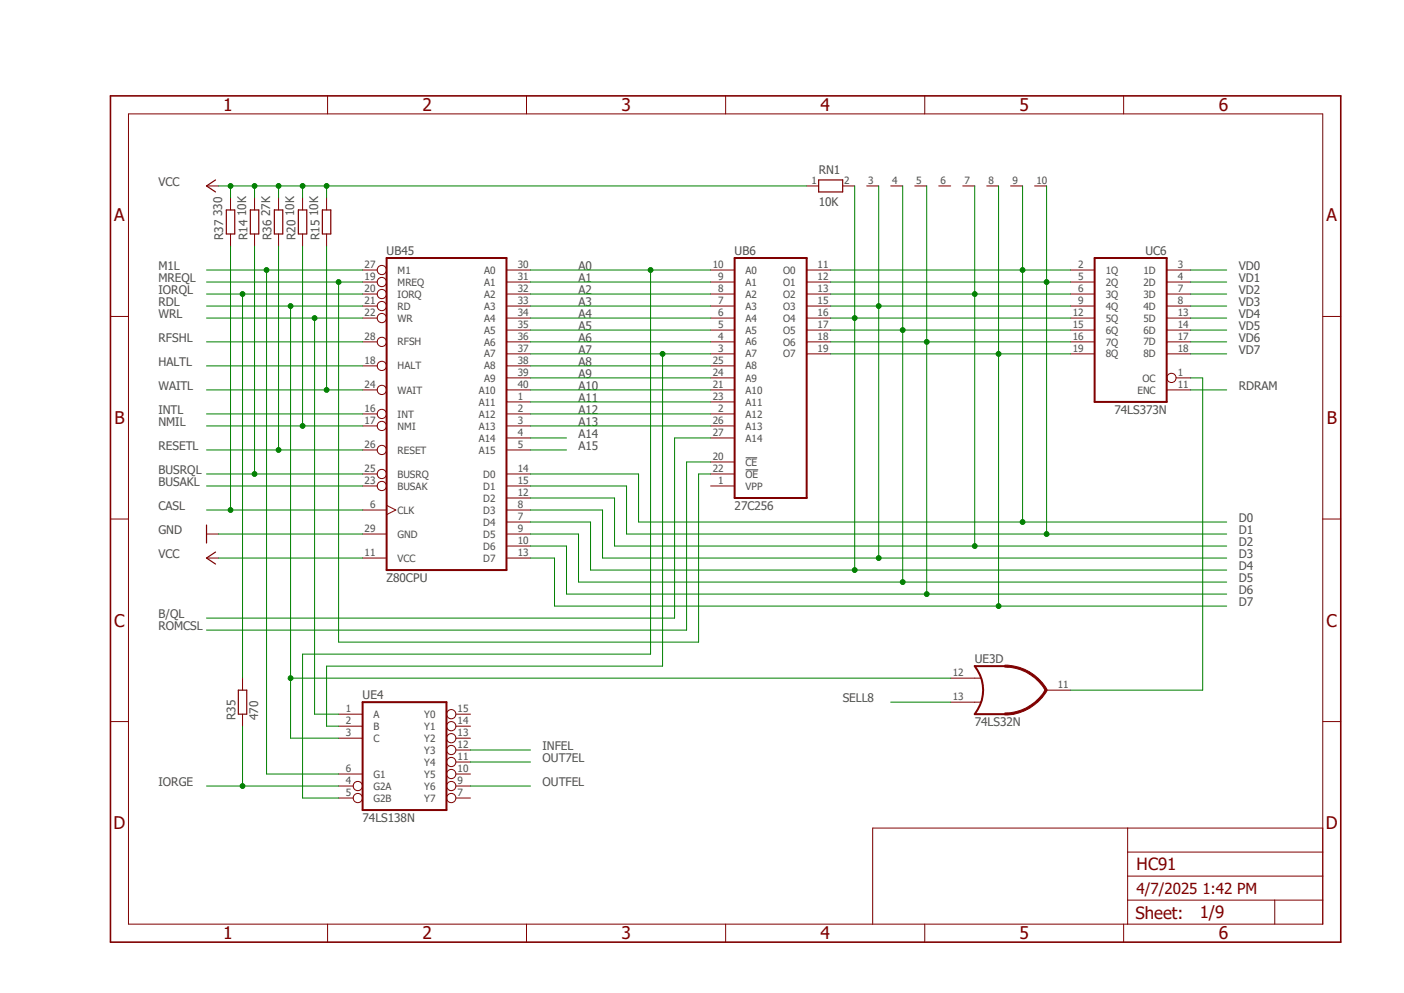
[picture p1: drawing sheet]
<svg xmlns="http://www.w3.org/2000/svg" width="297mm" height="210mm" viewBox="0 0 297 210" stroke-linecap="round" stroke-linejoin="round" font-family="sans-serif">
<path d="M22.9 19.9l261.1 179.9M284 19.9l-261.1 179.9" fill="none" stroke="#fff" stroke-width=".21"/>
<path d="M157.7 96.8h2.5M157.7 99.4h2.7" fill="none" stroke="#505050" stroke-width=".21"/>
<g fill="none" stroke="#800000" stroke-width=".21">
<path d="M27.2 24.1h252.6v171.4h-252.6zM43.7 39.3h2.5M69.3 20.3v3.8M111.4 20.3v3.8M153.5 20.3v3.8M195.6 20.3v3.8M237.7 20.3v3.8M48.8 41.9v2.5M48.8 49.5v2.5M53.8 41.9v2.5M53.8 49.5v2.5M58.9 41.9v2.5"/>
<path d="M58.9 49.5v2.5M64 41.9v2.5M64 49.5v2.5M69.1 41.9v2.5M69.1 49.5v2.5M76.7 57.1h3.1M76.7 59.6h3.1M107.1 57.1h5.1M107.1 59.6h5.1M150.3 57.1h5.1M150.3 59.6h5.1M170.6 57.1h5.1"/>
<path d="M170.6 59.6h5.1M226.5 57.1h5.1M226.5 59.6h5.1M246.8 57.1h5.1M246.8 59.6h5.1M23.4 66.9h3.8M76.7 62.2h3.1M76.7 64.7h3.1M76.7 67.3h3.1M76.7 72.3h3.1M76.7 77.4h3.1M107.1 62.2h5.1"/>
<path d="M107.1 64.7h5.1M107.1 67.3h5.1M107.1 69.8h5.1M107.1 72.3h5.1M107.1 74.8h5.1M107.1 77.4h5.1M107.1 79.9h5.1M150.3 62.2h5.1M150.3 64.7h5.1M150.3 67.3h5.1M150.3 69.8h5.1M150.3 72.3h5.1"/>
<path d="M150.3 74.8h5.1M150.3 77.4h5.1M150.3 79.9h5.1M170.6 62.2h5.1M170.6 64.7h5.1M170.6 67.3h5.1M170.6 69.8h5.1M170.6 72.3h5.1M170.6 74.8h5.1M226.5 62.2h5.1M226.5 64.7h5.1M226.5 67.3h5.1"/>
<path d="M226.5 69.8h5.1M226.5 72.3h5.1M226.5 74.8h5.1M246.8 62.2h5.1M246.8 64.7h5.1M246.8 67.3h5.1M246.8 69.8h5.1M246.8 72.3h5.1M246.8 74.8h5.1M248.8 79.9h3.1M279.8 66.9h3.8M76.7 82.5h3.1"/>
<path d="M76.7 87.5h3.1M76.7 90.1h3.1M76.7 95.2h3.1M107.1 82.5h5.1M107.1 85h5.1M107.1 87.5h5.1M107.1 90.1h5.1M107.1 92.6h5.1M107.1 95.2h5.1M150.3 82.5h5.1M150.3 85h5.1M150.3 87.5h5.1"/>
<path d="M150.3 90.1h5.1M150.3 92.6h5.1M150.3 97.7h5.1M246.8 82.5h5.1M23.4 109.8h3.8M43.7 112.9h2.5M43.7 118h2.5M76.7 100.2h3.1M76.7 102.8h3.1M76.7 107.9h5.1M76.7 112.9h5.1M76.7 118h5.1"/>
<path d="M81.8 106.9l1.9 1-1.9 .9M107.1 100.2h5.1M107.1 102.8h5.1M107.1 105.3h5.1M107.1 107.9h5.1M107.1 110.4h5.1M107.1 112.9h5.1M107.1 115.5h5.1M107.1 118h5.1M150.3 100.2h5.1M150.3 102.8h5.1M279.8 109.8h3.8"/>
<path d="M23.4 152.6h3.8M51.3 143.4v2.6M51.3 151v2.6M71.6 151h5.1M71.6 153.6h5.1M71.6 156.1h5.1M96.4 151h3.1M96.4 153.6h3.1M96.4 156.1h3.1M96.4 158.6h3.1M206.2 143.4h1.3M206.2 148.5h1.3"/>
<path d="M279.8 152.6h3.8M71.6 166.2h3.1M71.6 168.8h3.1M71.6 163.7h5.1M96.4 166.2h3.1M96.4 168.8h3.1M96.4 163.7h3.1M96.4 161.2h3.1M238.5 175.1v20.4M279.8 175.1h-95.2v20.4M69.3 195.5v3.8M111.4 195.5v3.8"/>
<path d="M153.5 195.5v3.8M195.6 195.5v3.8M237.7 195.5v3.8M238.5 190.4h41.3M238.5 185.3h41.3M238.5 180.2h41.3M269.7 190.4v5.1"/>
<circle cx="80.8" cy="57.1" r=".98"/>
<circle cx="80.8" cy="59.6" r=".98"/>
<circle cx="80.8" cy="72.3" r=".98"/>
<circle cx="80.8" cy="67.3" r=".98"/>
<circle cx="80.8" cy="64.7" r=".98"/>
<circle cx="80.8" cy="62.2" r=".98"/>
<circle cx="80.8" cy="77.4" r=".98"/>
<circle cx="247.8" cy="79.9" r=".98"/>
<circle cx="80.8" cy="95.2" r=".98"/>
<circle cx="80.8" cy="82.5" r=".98"/>
<circle cx="80.8" cy="87.5" r=".98"/>
<circle cx="80.8" cy="90.1" r=".98"/>
<circle cx="80.8" cy="100.2" r=".98"/>
<circle cx="80.8" cy="102.8" r=".98"/>
<circle cx="95.5" cy="156.1" r=".98"/>
<circle cx="95.5" cy="153.6" r=".98"/>
<circle cx="95.5" cy="158.6" r=".98"/>
<circle cx="95.5" cy="151" r=".98"/>
<circle cx="75.7" cy="168.8" r=".98"/>
<circle cx="75.7" cy="166.2" r=".98"/>
<circle cx="95.5" cy="166.2" r=".98"/>
<circle cx="95.5" cy="168.8" r=".98"/>
<circle cx="95.5" cy="161.2" r=".98"/>
<circle cx="95.5" cy="163.7" r=".98"/>
</g>
<path d="M23.4 20.3h260.2v179h-260.2z" fill="none" stroke="#800000" stroke-width=".34"/>
<path d="M81.8 54.6h25.3v66h-25.3zM155.4 54.6h15.2v50.7h-15.2zM231.6 54.6h15.2v30.4h-15.2zM76.7 148.5h17.7v22.8h-17.7zM206.2 140.9h6.3M206.2 151h6.3" fill="none" stroke="#800000" stroke-width=".42"/>
<path d="M45.6 38.1l-1.9 1.2 1.9 1.3M47.9 44.4h1.8v5.1h-1.8zM53 44.4h1.7v5.1h-1.7zM58 44.4h1.8v5.1h-1.8zM63.1 44.4h1.8v5.1h-1.8zM68.2 44.4h1.8v5.1h-1.8zM43.7 111v3.9M45.6 116.8l-1.9 1.2 1.9 1.3M50.4 146h1.8v5h-1.8z" fill="none" stroke="#800000" stroke-width=".25"/>
<path d="M212.6 150.8a9.8 9.8 0 0 0 8.5-5l.4 .2a10.3 10.3 0 0 1-8.9 5.2z" fill-rule="evenodd" fill="#800000"/>
<path d="M212.6 150.8a9.8 9.8 0 0 0 8.5-5l.4 .2a10.3 10.3 0 0 1-8.9 5.2z" fill="none" stroke="#800000" stroke-width=".21"/>
<path d="M212.6 140.7a10.3 10.3 0 0 1 8.9 5.2l-.4 .2a9.9 9.9 0 0 0-8.5-5z" fill-rule="evenodd" fill="#800000"/>
<g fill="none" stroke="#800000" stroke-width=".21">
<path d="M170.6 39.3h2.6M178.3 39.3h2.5M183.3 39.3h2.6M188.4 39.3h2.6M193.5 39.3h2.5M198.6 39.3h2.5M203.7 39.3h2.5M208.7 39.3h2.5M213.8 39.3h2.5M218.9 39.3h2.5M201.1 143.4h5.1M201.1 148.5h5.1"/>
<path d="M212.6 140.7a10.3 10.3 0 0 1 8.9 5.2l-.4 .2a9.9 9.9 0 0 0-8.5-5zM221.4 146h5.1"/>
</g>
<path d="M206.2 140.9a8.1 8.1 0 0 1 0 10.1" fill="none" stroke="#800000" stroke-width=".42"/>
<path d="M173.2 38.1h5.1v2.5h-5.1z" fill="none" stroke="#800000" stroke-width=".25"/>
<path d="M43.7 57.1h33M56.4 57.1v106.6h15.2" fill="none" stroke="#008000" stroke-width=".21"/>
<circle cx="56.4" cy="57.1" r=".51" fill="#008000"/>
<g fill="none" stroke="#008000" stroke-width=".21">
<path d="M43.7 59.6h33M71.6 59.6v76.2h76.2v-35.6h2.5"/>
<circle cx="56.4" cy="57.1" r=".51"/>
</g>
<circle cx="71.6" cy="59.6" r=".51" fill="#008000"/>
<g fill="none" stroke="#008000" stroke-width=".21">
<path d="M43.7 62.2h33M51.3 62.2v81.2"/>
<circle cx="71.6" cy="59.6" r=".51"/>
</g>
<circle cx="51.3" cy="62.2" r=".51" fill="#008000"/>
<g fill="none" stroke="#008000" stroke-width=".21">
<path d="M43.7 64.7h33M61.5 64.7v91.4h10.1"/>
<circle cx="51.3" cy="62.2" r=".51"/>
</g>
<circle cx="61.5" cy="64.7" r=".51" fill="#008000"/>
<g fill="none" stroke="#008000" stroke-width=".21">
<path d="M61.5 143.4h139.6"/>
<circle cx="61.5" cy="64.7" r=".51"/>
</g>
<circle cx="61.5" cy="143.4" r=".51" fill="#008000"/>
<g fill="none" stroke="#008000" stroke-width=".21">
<path d="M43.7 67.3h33M66.5 67.3v83.7h5.1"/>
<circle cx="61.5" cy="143.4" r=".51"/>
</g>
<circle cx="66.5" cy="67.3" r=".51" fill="#008000"/>
<g fill="none" stroke="#008000" stroke-width=".21">
<path d="M69.1 52v30.5M43.7 72.3h33M43.7 82.5h33"/>
<circle cx="66.5" cy="67.3" r=".51"/>
</g>
<circle cx="69.1" cy="82.5" r=".51" fill="#008000"/>
<g fill="none" stroke="#008000" stroke-width=".21">
<path d="M64 52v38.1M43.7 87.5h33M43.7 90.1h33"/>
<circle cx="69.1" cy="82.5" r=".51"/>
</g>
<circle cx="64" cy="90.1" r=".51" fill="#008000"/>
<g fill="none" stroke="#008000" stroke-width=".21">
<path d="M58.9 52v43.2M43.7 95.2h33"/>
<circle cx="64" cy="90.1" r=".51"/>
</g>
<circle cx="58.9" cy="95.2" r=".51" fill="#008000"/>
<g fill="none" stroke="#008000" stroke-width=".21">
<path d="M53.8 52v48.2M43.7 100.2h33"/>
<circle cx="58.9" cy="95.2" r=".51"/>
</g>
<circle cx="53.8" cy="100.2" r=".51" fill="#008000"/>
<g fill="none" stroke="#008000" stroke-width=".21">
<path d="M48.8 52v55.9M43.7 77.4h33M43.7 102.8h33M43.7 107.9h33"/>
<circle cx="53.8" cy="100.2" r=".51"/>
</g>
<circle cx="48.8" cy="107.9" r=".51" fill="#008000"/>
<g fill="none" stroke="#008000" stroke-width=".21">
<path d="M46.2 39.3h7.6v2.6M48.8 39.3v2.6M46.2 118h30.5"/>
<circle cx="48.8" cy="107.9" r=".51"/>
</g>
<circle cx="48.8" cy="39.3" r=".51" fill="#008000"/>
<g fill="none" stroke="#008000" stroke-width=".21">
<path d="M53.8 39.3h5.1v2.6"/>
<circle cx="48.8" cy="39.3" r=".51"/>
</g>
<circle cx="53.8" cy="39.3" r=".51" fill="#008000"/>
<g fill="none" stroke="#008000" stroke-width=".21">
<path d="M58.9 39.3h5.1v2.6"/>
<circle cx="53.8" cy="39.3" r=".51"/>
</g>
<circle cx="58.9" cy="39.3" r=".51" fill="#008000"/>
<g fill="none" stroke="#008000" stroke-width=".21">
<path d="M64 39.3h5.1v2.6"/>
<circle cx="58.9" cy="39.3" r=".51"/>
</g>
<circle cx="64" cy="39.3" r=".51" fill="#008000"/>
<g fill="none" stroke="#008000" stroke-width=".21">
<path d="M69.1 39.3h101.5"/>
<circle cx="64" cy="39.3" r=".51"/>
</g>
<circle cx="69.1" cy="39.3" r=".51" fill="#008000"/>
<g fill="none" stroke="#008000" stroke-width=".21">
<path d="M46.2 112.9h30.5M51.3 153.6v12.6M43.7 166.2h27.9"/>
<circle cx="69.1" cy="39.3" r=".51"/>
</g>
<circle cx="51.3" cy="166.2" r=".51" fill="#008000"/>
<g fill="none" stroke="#008000" stroke-width=".21">
<path d="M112.2 57.1h38.1M137.6 57.1v81.2h-73.6v30.5h7.6"/>
<circle cx="51.3" cy="166.2" r=".51"/>
</g>
<circle cx="137.6" cy="57.1" r=".51" fill="#008000"/>
<g fill="none" stroke="#008000" stroke-width=".21">
<path d="M112.2 59.6h38.1M112.2 62.2h38.1M112.2 64.7h38.1M112.2 67.3h38.1M112.2 69.8h38.1M112.2 72.3h38.1M112.2 74.8h38.1M140.2 74.8v66.1h-71.1v12.7h2.5"/>
<circle cx="137.6" cy="57.1" r=".51"/>
</g>
<circle cx="140.2" cy="74.8" r=".51" fill="#008000"/>
<g fill="none" stroke="#008000" stroke-width=".21">
<path d="M216.3 39.3v17.8M175.7 57.1h50.8M112.2 77.4h38.1M112.2 79.9h38.1M112.2 90.1h38.1M112.2 87.5h38.1M112.2 85h38.1M112.2 82.5h38.1M112.2 100.2h22.9v10.2h124.4M99.5 158.6h12.7M99.5 166.2h12.7M99.5 161.2h12.7"/>
<circle cx="140.2" cy="74.8" r=".51"/>
</g>
<circle cx="216.3" cy="57.1" r=".51" fill="#008000"/>
<g fill="none" stroke="#008000" stroke-width=".21">
<path d="M216.3 57.1v53.3"/>
<circle cx="216.3" cy="57.1" r=".51"/>
</g>
<circle cx="216.3" cy="110.4" r=".51" fill="#008000"/>
<g fill="none" stroke="#008000" stroke-width=".21">
<path d="M221.4 39.3v20.3M175.7 59.6h50.8M112.2 102.8h20.3v10.1h127"/>
<circle cx="216.3" cy="110.4" r=".51"/>
</g>
<circle cx="221.4" cy="59.6" r=".51" fill="#008000"/>
<g fill="none" stroke="#008000" stroke-width=".21">
<path d="M221.4 59.6v53.3"/>
<circle cx="221.4" cy="59.6" r=".51"/>
</g>
<circle cx="221.4" cy="112.9" r=".51" fill="#008000"/>
<g fill="none" stroke="#008000" stroke-width=".21">
<path d="M206.2 39.3v22.9M175.7 62.2h50.8M112.2 105.3h17.8v10.2h129.5"/>
<circle cx="221.4" cy="112.9" r=".51"/>
</g>
<circle cx="206.2" cy="62.2" r=".51" fill="#008000"/>
<g fill="none" stroke="#008000" stroke-width=".21">
<path d="M206.2 62.2v53.3"/>
<circle cx="206.2" cy="62.2" r=".51"/>
</g>
<circle cx="206.2" cy="115.5" r=".51" fill="#008000"/>
<g fill="none" stroke="#008000" stroke-width=".21">
<path d="M185.9 39.3v25.4M175.7 64.7h50.8M112.2 107.9h15.3v10.1h132"/>
<circle cx="206.2" cy="115.5" r=".51"/>
</g>
<circle cx="185.9" cy="64.7" r=".51" fill="#008000"/>
<g fill="none" stroke="#008000" stroke-width=".21">
<path d="M185.9 64.7v53.3"/>
<circle cx="185.9" cy="64.7" r=".51"/>
</g>
<circle cx="185.9" cy="118" r=".51" fill="#008000"/>
<g fill="none" stroke="#008000" stroke-width=".21">
<path d="M180.8 39.3v28M175.7 67.3h50.8M112.2 110.4h12.7v10.2h134.6"/>
<circle cx="185.9" cy="118" r=".51"/>
</g>
<circle cx="180.8" cy="67.3" r=".51" fill="#008000"/>
<g fill="none" stroke="#008000" stroke-width=".21">
<path d="M180.8 67.3v53.3"/>
<circle cx="180.8" cy="67.3" r=".51"/>
</g>
<circle cx="180.8" cy="120.6" r=".51" fill="#008000"/>
<g fill="none" stroke="#008000" stroke-width=".21">
<path d="M191 39.3v30.5M175.7 69.8h50.8M112.2 112.9h10.2v10.2h137.1"/>
<circle cx="180.8" cy="120.6" r=".51"/>
</g>
<circle cx="191" cy="69.8" r=".51" fill="#008000"/>
<g fill="none" stroke="#008000" stroke-width=".21">
<path d="M191 69.8v53.3"/>
<circle cx="191" cy="69.8" r=".51"/>
</g>
<circle cx="191" cy="123.1" r=".51" fill="#008000"/>
<g fill="none" stroke="#008000" stroke-width=".21">
<path d="M196 39.3v33M175.7 72.3h50.8M112.2 115.5h7.6v10.1h139.7"/>
<circle cx="191" cy="123.1" r=".51"/>
</g>
<circle cx="196" cy="72.3" r=".51" fill="#008000"/>
<g fill="none" stroke="#008000" stroke-width=".21">
<path d="M196 72.3v53.3"/>
<circle cx="196" cy="72.3" r=".51"/>
</g>
<circle cx="196" cy="125.6" r=".51" fill="#008000"/>
<g fill="none" stroke="#008000" stroke-width=".21">
<path d="M211.2 39.3v35.5M175.7 74.8h50.8M112.2 118h5.1v10.2h142.2"/>
<circle cx="196" cy="125.6" r=".51"/>
</g>
<circle cx="211.2" cy="74.8" r=".51" fill="#008000"/>
<g fill="none" stroke="#008000" stroke-width=".21">
<path d="M211.2 74.8v53.4"/>
<circle cx="211.2" cy="74.8" r=".51"/>
</g>
<circle cx="211.2" cy="128.2" r=".51" fill="#008000"/>
<g fill="none" stroke="#008000" stroke-width=".21">
<path d="M251.9 57.1h7.6M251.9 59.6h7.6M251.9 62.2h7.6M251.9 64.7h7.6M251.9 67.3h7.6M251.9 69.8h7.6M251.9 72.3h7.6M251.9 74.8h7.6M251.9 79.9h2.5v66.1h-27.9M112.2 92.6h7.6M112.2 95.2h7.6M150.3 97.7h-5.1v35.6h-101.5"/>
<path d="M150.3 92.6h-7.6v38.1h-99M251.9 82.5h7.6M188.4 148.5h12.7"/>
<circle cx="211.2" cy="128.2" r=".51"/>
</g>
<g font-size="3.7" fill="#800000">
<text x="47.2" y="23.5">1</text>
<text x="89.4" y="23.5">2</text>
<text x="131.5" y="23.5">3</text>
<text x="173.6" y="23.5">4</text>
<text x="215.7" y="23.5">5</text>
<text x="257.8" y="23.5">6</text>
<text x="24.2" y="46.8">A</text>
<text x="280.6" y="46.8">A</text>
<text x="24.2" y="89.7">B</text>
<text x="280.7" y="89.7">B</text>
<text x="24.2" y="132.5">C</text>
<text x="280.6" y="132.5">C</text>
<text x="24" y="175.3">D</text>
<text x="280.5" y="175.3">D</text>
<text x="47.2" y="198.7">1</text>
<text x="89.4" y="198.7">2</text>
<text x="131.5" y="198.7">3</text>
<text x="173.6" y="198.7">4</text>
<text x="215.7" y="198.7">5</text>
<text x="257.8" y="198.7">6</text>
</g>
<g font-size="3.6" fill="#800000">
<text x="240.5" y="184">HC91</text>
<text x="240.2" y="194.3">Sheet:</text>
<text x="253.8" y="194.2">1/9</text>
</g>
<text font-size="3.2" fill="#800000" x="240.5" y="189.1">4/7/2025 1:42 PM</text>
<g font-size="2.5" fill="#505050">
<text x="33.5" y="39.3">VCC</text>
<text x="173.2" y="36.8">RN1</text>
<text x="47" y="45.7" transform="rotate(-90 47 45.7)">330</text>
<text x="52.1" y="45.7" transform="rotate(-90 52.1 45.7)">10K</text>
<text x="57.2" y="45.7" transform="rotate(-90 57.2 45.7)">27K</text>
<text x="62.2" y="45.7" transform="rotate(-90 62.2 45.7)">10K</text>
<text x="67.3" y="45.7" transform="rotate(-90 67.3 45.7)">10K</text>
<text x="173.2" y="43.6">10K</text>
<text x="47.2" y="50.8" transform="rotate(-90 47.2 50.8)">R37</text>
<text x="52.3" y="50.8" transform="rotate(-90 52.3 50.8)">R14</text>
<text x="57.4" y="50.8" transform="rotate(-90 57.4 50.8)">R36</text>
<text x="62.5" y="50.8" transform="rotate(-90 62.5 50.8)">R20</text>
<text x="67.6" y="50.8" transform="rotate(-90 67.6 50.8)">R15</text>
<text x="81.8" y="53.9">UB45</text>
<text x="155.4" y="53.9">UB6</text>
<text x="242.3" y="53.9">UC6</text>
<text x="33.5" y="57.1">M1L</text>
<text x="33.5" y="59.6">MREQL</text>
<text x="122.4" y="57.1">A0</text>
<text x="122.4" y="59.6">A1</text>
<text x="262" y="57.1">VD0</text>
<text x="262" y="59.6">VD1</text>
<text x="33.5" y="62.2">IORQL</text>
<text x="33.5" y="64.7">RDL</text>
<text x="122.4" y="62.2">A2</text>
<text x="122.4" y="64.7">A3</text>
<text x="262" y="62.2">VD2</text>
<text x="262" y="64.7">VD3</text>
<text x="33.5" y="67.3">WRL</text>
<text x="122.4" y="67.3">A4</text>
<text x="122.4" y="69.8">A5</text>
<text x="262" y="67.3">VD4</text>
<text x="262" y="69.8">VD5</text>
<text x="33.5" y="72.3">RFSHL</text>
<text x="33.5" y="77.4">HALTL</text>
<text x="122.4" y="72.3">A6</text>
<text x="122.4" y="74.8">A7</text>
<text x="122.4" y="77.4">A8</text>
<text x="262" y="72.3">VD6</text>
<text x="262" y="74.8">VD7</text>
<text x="33.5" y="82.5">WAITL</text>
<text x="122.4" y="82.5">A10</text>
<text x="122.4" y="79.9">A9</text>
<text x="262" y="82.5">RDRAM</text>
<text x="33.5" y="87.5">INTL</text>
<text x="122.4" y="87.5">A12</text>
<text x="122.4" y="85">A11</text>
<text x="235.8" y="87.5">74LS373N</text>
<text x="33.5" y="90.1">NMIL</text>
<text x="33.5" y="95.2">RESETL</text>
<text x="122.4" y="90.1">A13</text>
<text x="122.4" y="92.6">A14</text>
<text x="122.4" y="95.2">A15</text>
<text x="33.5" y="100.2">BUSRQL</text>
<text x="33.5" y="102.8">BUSAKL</text>
<text x="33.5" y="107.9">CASL</text>
<text x="155.4" y="107.9">27C256</text>
<text x="33.5" y="112.9">GND</text>
<text x="262" y="110.4">D0</text>
<text x="262" y="112.9">D1</text>
<text x="33.5" y="118">VCC</text>
<text x="262" y="115.5">D2</text>
<text x="262" y="118">D3</text>
<text x="81.8" y="123.1">Z80CPU</text>
<text x="262" y="120.6">D4</text>
<text x="262" y="123.1">D5</text>
<text x="262" y="125.6">D6</text>
<text x="33.5" y="130.7">B/QL</text>
<text x="262" y="128.2">D7</text>
<text x="33.5" y="133.3">ROMCSL</text>
<text x="206.2" y="140.3">UE3D</text>
<text x="76.7" y="147.9">UE4</text>
<text x="178.3" y="148.5">SELL8</text>
<text x="49.8" y="152.3" transform="rotate(-90 49.8 152.3)">R35</text>
<text x="54.6" y="152.3" transform="rotate(-90 54.6 152.3)">470</text>
<text x="206.2" y="153.6">74LS32N</text>
<text x="114.8" y="161.2">OUT7EL</text>
<text x="114.8" y="158.7">INFEL</text>
<text x="33.5" y="166.2">IORGE</text>
<text x="114.8" y="166.2">OUTFEL</text>
<text x="76.7" y="173.9">74LS138N</text>
</g>
<g font-size="2.1" fill="#505050">
<text x="171.7" y="38.9">1</text>
<text x="178.6" y="38.9">2</text>
<text x="183.7" y="38.9">3</text>
<text x="188.8" y="38.9">4</text>
<text x="193.8" y="38.9">5</text>
<text x="198.9" y="38.9">6</text>
<text x="204" y="38.9">7</text>
<text x="209.1" y="38.9">8</text>
<text x="214.2" y="38.9">9</text>
<text x="219.2" y="38.9">10</text>
<text x="77.1" y="56.7">27</text>
<text x="77.1" y="59.3">19</text>
<text x="84.1" y="57.9">M1</text>
<text x="102.4" y="57.9">A0</text>
<text x="109.5" y="56.7">30</text>
<text x="109.5" y="59.3">31</text>
<text x="150.8" y="56.7">10</text>
<text x="151.9" y="59.3">9</text>
<text x="157.7" y="57.9">A0</text>
<text x="165.7" y="57.9">O0</text>
<text x="173" y="56.7">11</text>
<text x="173" y="59.3">12</text>
<text x="228.1" y="56.7">2</text>
<text x="228.1" y="59.3">5</text>
<text x="233.9" y="57.9">1Q</text>
<text x="241.9" y="57.9">1D</text>
<text x="249.1" y="56.7">3</text>
<text x="249.1" y="59.3">4</text>
<text x="77.1" y="61.8">20</text>
<text x="77.1" y="64.3">21</text>
<text x="84.1" y="60.4">MREQ</text>
<text x="84.1" y="62.9">IORQ</text>
<text x="84.1" y="65.5">RD</text>
<text x="102.4" y="60.4">A1</text>
<text x="102.4" y="62.9">A2</text>
<text x="102.4" y="65.5">A3</text>
<text x="109.5" y="61.8">32</text>
<text x="109.5" y="64.3">33</text>
<text x="151.9" y="64.3">7</text>
<text x="151.9" y="61.8">8</text>
<text x="157.7" y="65.5">A3</text>
<text x="157.7" y="62.9">A2</text>
<text x="157.7" y="60.4">A1</text>
<text x="165.7" y="60.4">O1</text>
<text x="165.7" y="62.9">O2</text>
<text x="165.7" y="65.5">O3</text>
<text x="173" y="61.8">13</text>
<text x="173" y="64.3">15</text>
<text x="228.1" y="61.8">6</text>
<text x="228.1" y="64.3">9</text>
<text x="233.9" y="60.4">2Q</text>
<text x="233.9" y="62.9">3Q</text>
<text x="233.9" y="65.5">4Q</text>
<text x="241.9" y="60.4">2D</text>
<text x="241.9" y="62.9">3D</text>
<text x="241.9" y="65.5">4D</text>
<text x="249.1" y="61.8">7</text>
<text x="249.1" y="64.3">8</text>
<text x="77.1" y="66.9">22</text>
<text x="77.1" y="72">28</text>
<text x="84.1" y="68">WR</text>
<text x="102.4" y="68">A4</text>
<text x="102.4" y="70.6">A5</text>
<text x="109.5" y="66.9">34</text>
<text x="109.5" y="69.4">35</text>
<text x="109.5" y="72">36</text>
<text x="151.9" y="72">4</text>
<text x="151.9" y="69.4">5</text>
<text x="151.9" y="66.9">6</text>
<text x="157.7" y="70.6">A5</text>
<text x="157.7" y="68">A4</text>
<text x="165.7" y="68">O4</text>
<text x="165.7" y="70.6">O5</text>
<text x="173" y="66.9">16</text>
<text x="173" y="69.4">17</text>
<text x="173" y="72">18</text>
<text x="226.9" y="66.9">12</text>
<text x="226.9" y="69.4">15</text>
<text x="226.9" y="72">16</text>
<text x="233.9" y="68">5Q</text>
<text x="233.9" y="70.6">6Q</text>
<text x="241.9" y="68">5D</text>
<text x="241.9" y="70.6">6D</text>
<text x="249.1" y="66.9">13</text>
<text x="249.1" y="69.4">14</text>
<text x="249.1" y="72">17</text>
<text x="77.1" y="77">18</text>
<text x="84.1" y="73.1">RFSH</text>
<text x="102.4" y="73.1">A6</text>
<text x="102.4" y="75.6">A7</text>
<text x="109.5" y="74.5">37</text>
<text x="109.5" y="77">38</text>
<text x="150.8" y="77">25</text>
<text x="151.9" y="74.5">3</text>
<text x="157.7" y="75.6">A7</text>
<text x="157.7" y="73.1">A6</text>
<text x="165.7" y="73.1">O6</text>
<text x="165.7" y="75.6">O7</text>
<text x="173" y="74.5">19</text>
<text x="226.9" y="74.5">19</text>
<text x="233.9" y="73.1">7Q</text>
<text x="233.9" y="75.6">8Q</text>
<text x="241.9" y="73.1">7D</text>
<text x="241.9" y="75.6">8D</text>
<text x="249.1" y="74.5">18</text>
<text x="77.1" y="82.1">24</text>
<text x="84.1" y="78.1">HALT</text>
<text x="84.1" y="83.2">WAIT</text>
<text x="101.3" y="83.2">A10</text>
<text x="102.4" y="78.1">A8</text>
<text x="102.4" y="80.7">A9</text>
<text x="109.5" y="79.6">39</text>
<text x="109.5" y="82.1">40</text>
<text x="150.8" y="82.1">21</text>
<text x="150.8" y="79.6">24</text>
<text x="157.7" y="83.2">A10</text>
<text x="157.7" y="80.7">A9</text>
<text x="157.7" y="78.1">A8</text>
<text x="240.6" y="83.2">ENC</text>
<text x="241.7" y="80.7">OC</text>
<text x="249.1" y="79.6">1</text>
<text x="249.1" y="82.1">11</text>
<text x="77.1" y="87.2">16</text>
<text x="77.1" y="89.7">17</text>
<text x="84.1" y="88.3">INT</text>
<text x="101.3" y="85.8">A11</text>
<text x="101.3" y="88.3">A12</text>
<text x="109.5" y="84.7">1</text>
<text x="109.5" y="87.2">2</text>
<text x="109.5" y="89.7">3</text>
<text x="150.8" y="84.7">23</text>
<text x="150.8" y="89.7">26</text>
<text x="151.9" y="87.2">2</text>
<text x="157.7" y="88.3">A12</text>
<text x="157.7" y="85.8">A11</text>
<text x="77.1" y="94.8">26</text>
<text x="84.1" y="90.8">NMI</text>
<text x="84.1" y="95.9">RESET</text>
<text x="101.3" y="90.8">A13</text>
<text x="101.3" y="93.4">A14</text>
<text x="101.3" y="95.9">A15</text>
<text x="109.5" y="92.3">4</text>
<text x="109.5" y="94.8">5</text>
<text x="150.8" y="92.3">27</text>
<text x="157.7" y="90.8">A13</text>
<text x="157.7" y="93.4">A14</text>
<text x="77.1" y="99.9">25</text>
<text x="84.1" y="101">BUSRQ</text>
<text x="102.2" y="101">D0</text>
<text x="109.5" y="99.9">14</text>
<text x="150.8" y="97.4">20</text>
<text x="150.8" y="99.9">22</text>
<text x="157.7" y="98.5">CE</text>
<text x="157.7" y="101">OE</text>
<text x="77.1" y="102.4">23</text>
<text x="78.3" y="107.5">6</text>
<text x="84.1" y="103.5">BUSAK</text>
<text x="102.2" y="103.5">D1</text>
<text x="102.2" y="106.1">D2</text>
<text x="109.5" y="102.4">15</text>
<text x="109.5" y="105">12</text>
<text x="109.5" y="107.5">8</text>
<text x="151.9" y="102.4">1</text>
<text x="157.7" y="103.5">VPP</text>
<text x="77.1" y="112.6">29</text>
<text x="84.1" y="108.6">CLK</text>
<text x="84.1" y="113.7">GND</text>
<text x="102.2" y="108.6">D3</text>
<text x="102.2" y="111.2">D4</text>
<text x="102.2" y="113.7">D5</text>
<text x="109.5" y="110.1">7</text>
<text x="109.5" y="112.6">9</text>
<text x="77.1" y="117.7">11</text>
<text x="84.1" y="118.8">VCC</text>
<text x="102.2" y="116.2">D6</text>
<text x="102.2" y="118.8">D7</text>
<text x="109.5" y="115.1">10</text>
<text x="109.5" y="117.7">13</text>
<text x="201.5" y="143">12</text>
<text x="201.5" y="148.1">13</text>
<text x="223.8" y="145.6">11</text>
<text x="73.2" y="150.7">1</text>
<text x="73.2" y="153.2">2</text>
<text x="73.2" y="155.7">3</text>
<text x="79" y="151.8">A</text>
<text x="79" y="154.3">B</text>
<text x="89.7" y="154.3">Y1</text>
<text x="89.7" y="151.8">Y0</text>
<text x="96.8" y="155.7">13</text>
<text x="96.8" y="153.2">14</text>
<text x="96.8" y="150.7">15</text>
<text x="79" y="156.9">C</text>
<text x="89.7" y="161.9">Y4</text>
<text x="89.7" y="159.4">Y3</text>
<text x="89.7" y="156.9">Y2</text>
<text x="96.8" y="160.8">11</text>
<text x="96.8" y="158.3">12</text>
<text x="73.2" y="165.9">4</text>
<text x="73.2" y="163.4">6</text>
<text x="79" y="167">G2A</text>
<text x="79" y="164.5">G1</text>
<text x="89.7" y="167">Y6</text>
<text x="89.7" y="164.5">Y5</text>
<text x="96.8" y="165.9">9</text>
<text x="96.8" y="163.4">10</text>
<text x="73.2" y="168.4">5</text>
<text x="79" y="169.5">G2B</text>
<text x="89.7" y="169.5">Y7</text>
<text x="96.8" y="168.4">7</text>
</g>
</svg>
